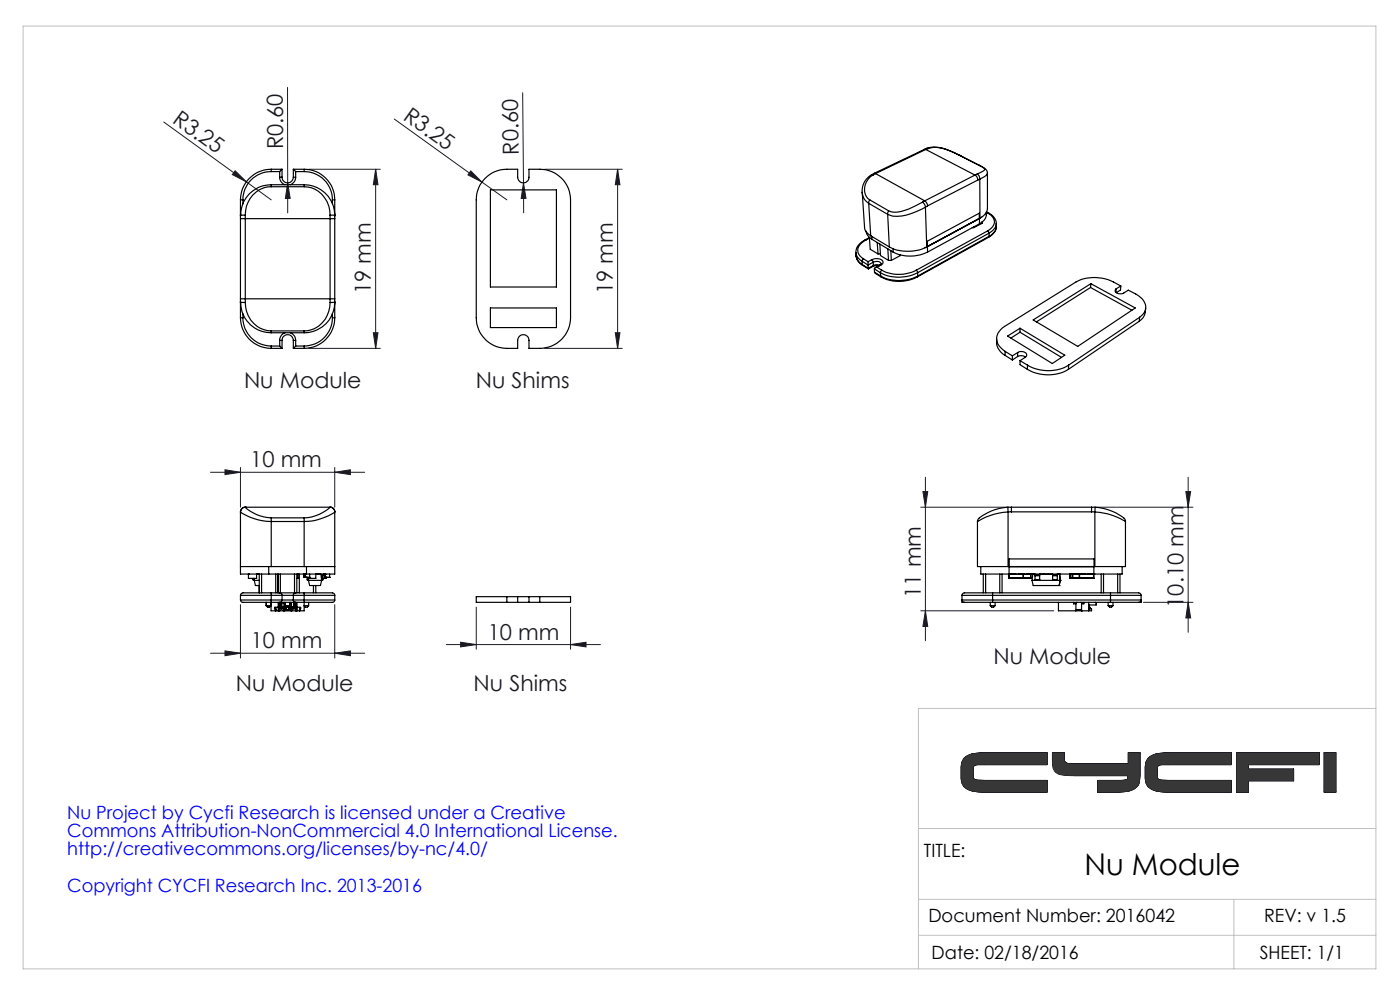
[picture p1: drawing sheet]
<svg xmlns="http://www.w3.org/2000/svg" width="297mm" height="210mm" viewBox="0 0 297 210" stroke-linecap="round" stroke-linejoin="round" font-family="sans-serif">
<g fill="none" stroke="#191924" stroke-width=".21">
<path d="M208.9 159.7h13.2v2.5h-13.2M208.9 159.7a7.2 7.2 0 0 0-4.4 1.1l-.4 .8-.2 1.1M208.9 159.7a6.9 6.9 0 0 0-4.2 1l-.7 1.1-.1 .9M223.3 159.7h2.4v1.5M223.3 159.7v1.5a2.53 2.53 0 0 0 2.4 3.3h13.6M223.3 159.7v.9a3.1 3.1 0 0 0 2.3 3.7l2.3 .2h11.4M247.9 159.7h13.3v2.5h-13.3M247.9 159.7a7.2 7.2 0 0 0-4.3 1.1l-.5 .8-.1 1.1M247.9 159.7a6.8 6.8 0 0 0-4.1 1l-.5 .6-.3 1.4M262.3 159.7h17.5v2.5h-15v1h9.6v2.4h-9.6v2.4h-2.5zM280.9 159.7h2.5v8.3h-2.5zM203.9 162.7v2.3"/>
<path d="M203.9 165a2.61 2.61 0 0 0 2.2 2.8l2.8 .2M203.9 165a2.82 2.82 0 0 0 2.9 2.9l2.1 .1M206.4 163.4v1M206.4 164.4l.1 .7a2.59 2.59 0 0 0 2.4 .5M206.4 164.4a.87 .87 0 0 0 .9 1.1l1.6 .1M208.9 165.6h13.2v2.4h-13.2M208.9 162.2l-2.1 .1-.3 .4-.1 .7M208.9 162.2h-1a1.13 1.13 0 0 0-1.5 .6v.6M225.7 161.2l.1 .1a.99 .99 0 0 0 1.1 .7l1 .1M225.7 161.2a.98 .98 0 0 0 1 .8l1.2 .1M227.9 162.1h11.5v-2.4h2.4v5M236.9 165.6h-4v2.4h4"/>
<path d="M239.3 164.5v.6l-.3 .3-2.1 .2M239.3 164.5l-.1 .7a1.26 1.26 0 0 1-1.4 .4h-.9M241.8 164.7a2.68 2.68 0 0 1-2.2 3.1l-2.7 .2M241.8 164.7a2.82 2.82 0 0 1-2.9 3.2l-2 .1M243 162.7v2.3M243 165a2.61 2.61 0 0 0 2.2 2.8l2.7 .2M243 165a2.82 2.82 0 0 0 2.9 2.9l2 .1M245.5 163.4v.6M245.5 164v1.1a2.56 2.56 0 0 0 2.4 .5M245.5 164a1.02 1.02 0 0 0 .9 1.5l1.5 .1M247.9 165.6h13.3v2.4h-13.3M247.9 162.2l-2.1 .1-.3 .4v.7"/>
<path d="M247.9 162.2h-1a1.06 1.06 0 0 0-1.4 .6v.6"/>
</g>
<path d="M4.9 5.5h287v200h-287zM291.9 150.3h-97.1v55.2M194.8 175.7h97.1M194.8 198.4h97.1M194.8 190.8h97.1M261.8 190.8v14.7" fill="none" stroke="#c0c0c0" stroke-width=".21"/>
<path d="M204.6 160.8a7.1 7.1 0 0 1 4.3-1.1h13.2v2.5h-14.8l-.6 .2-.3 .6v2l.5 .5 15.2 .1v2.4h-14.6a3.5 3.5 0 0 1-3.5-1.9l-.1-3.4a3 3 0 0 1 .7-1.9zM223.3 159.7h2.4l.1 1.8 .4 .4 1.1 .2h12.1v-2.4h2.4v5a2.83 2.83 0 0 1-3 3.2l-5.9 .1v-2.4l5.9-.1 .4-.2 .1-.8h-11.6a5.4 5.4 0 0 1-3.8-.7 4.7 4.7 0 0 1-.6-3.1zM280.9 159.7h2.5v8.3h-2.5zM243.6 160.8a7.1 7.1 0 0 1 4.3-1.1h13.3v2.5h-14.8l-.7 .2-.2 .6v2l.5 .5 15.2 .1v2.4l-14.8-.1a3.1 3.1 0 0 1-3.4-2.2v-3.6zM262.3 159.7h17.5v2.5h-15v1h9.6v2.4h-9.6v2.4h-2.5z" fill-rule="evenodd" fill="#373737"/>
<g fill="none" stroke="#191924" stroke-width=".21">
<path d="M61 18.5v20.3M110.9 19.7l.2 19.1M34.7 25.9l22.8 16.5M49.9 36.2l2.4 2.4-3-1.6zM61 38.8l.6 3.3h-1.1zM61 38.8v6.3M65.5 35.9h15.2M79.7 35.9l.5 3.3h-1zM79.7 35.9v38M83.6 25.3l18.6 13.3M99.9 36.3l2.3 2.3-2.9-1.5zM102.2 38.6l5.3 3.8"/>
<path d="M111.1 38.8l.5 3.3h-1zM111.1 38.8v6.3M115.5 35.9h16.5M131 35.9l.5 3.3h-1zM131 35.9v38M65.5 73.9h15.2M79.2 70.6h1l-.5 3.3zM115.5 73.9h16.5M130.5 70.6h1l-.5 3.3zM47.7 99.7l3.3 .5-3.3 .5zM51 99.2v8.4M71 99.2v8.4"/>
<path d="M44.7 100.2h32.7M71 100.2l3.3-.5v1zM195.3 107.6h18.3M195.8 104.3h1l-.5 3.3zM196.3 101.2v34.7M232.6 107.6h20.5M251.6 104.3h1l-.5 3.3zM252.1 101.2v32.9M44.7 138.6h32.7M47.7 138.1l3.3 .5-3.3 .5zM51 128.3v11.3M71 138.6l3.3-.5v1z"/>
<path d="M71 128.3v11.3M94.7 136.7h32.7M97.7 136.2l3.3 .5-3.3 .5zM101 128.8v8.9M121 136.7l3.3-.5v1zM121 128.8v8.9M195.3 129.6h28.3M196.3 129.6l.5 3.3h-1zM242.6 127.8h10.5M252.1 127.8l.5 3.3h-1z"/>
</g>
<g fill="#191924">
<path d="M49.9 36.2l2.4 2.4-3-1.6z"/>
<path d="M99.9 36.3l2.3 2.3-2.9-1.5z"/>
<path d="M61 38.8l.6 3.3h-1.1z"/>
<path d="M111.1 38.8l.5 3.3h-1z"/>
<path d="M71 100.2l3.3-.5v1zM47.7 99.7l3.3 .5-3.3 .5z"/>
<path d="M97.7 136.2l3.3 .5-3.3 .5zM121 136.7l3.3-.5v1z"/>
<path d="M131 35.9l.5 3.3h-1zM130.5 70.6h1l-.5 3.3zM251.6 104.3h1l-.5 3.3zM252.1 127.8l.5 3.3h-1zM195.8 104.3h1l-.5 3.3zM196.3 129.6l.5 3.3h-1z"/>
<path d="M79.7 35.9l.5 3.3h-1zM79.2 70.6h1l-.5 3.3z"/>
<path d="M47.7 138.1l3.3 .5-3.3 .5zM71 138.6l3.3-.5v1z"/>
</g>
<g fill="none" stroke="#000" stroke-width=".25">
<path d="M57.5 36.4a6 6 0 0 0-6 6M57.5 35.9a6.5 6.5 0 0 0-6.5 6.5M57.5 35.9v.5M57.5 39.6a5.7 5.7 0 0 0-5.5 6M57.5 39.2a6.5 6.5 0 0 0-6.5 6.5M57.5 39.2v.4M57.5 35.9h2.3M57.5 36.4h1.8M57.5 39.6h7M57.5 39.2h7M59.3 37.6h.5M59.3 37.6l.3 .9 .9 .7"/>
<path d="M59.3 36.4v1.2M59.8 35.9l-.5 .5M59.8 37.6a1.2 1.2 0 0 0 1.2 1.2 1.2 1.2 0 0 0 1.2-1.2M59.8 35.9v1.7M62.2 37.6h.5M62.2 35.9l.5 .5M62.2 35.9h2.3M62.2 35.9v1.7M62.7 37.6l-.2 .9-.9 .7M62.7 36.4h1.8M62.7 36.4v1.2M64.5 36.4a6 6 0 0 1 6 6"/>
<path d="M64.5 35.9v.5M64.5 35.9a6.5 6.5 0 0 1 6.5 6.5M64.5 39.6a5.7 5.7 0 0 1 5.5 6M64.5 39.2a6.5 6.5 0 0 1 6.5 6.5M64.5 39.2v.4M102.9 37.8a6.4 6.4 0 0 1 4.6-1.9h2.3v1.7a1.2 1.2 0 0 0 1.2 1.2 1.2 1.2 0 0 0 1.2-1.2v-1.7a10.6 10.6 0 0 1 4.8 .5 6.5 6.5 0 0 1 4 6v25a6.5 6.5 0 0 1-6.5 6.5h-2.3v-1.7a1.2 1.2 0 0 0-1.2-1.2 1.2 1.2 0 0 0-1.2 1.2v1.7a10.6 10.6 0 0 1-4.8-.5 6.5 6.5 0 0 1-4-6v-25a6.4 6.4 0 0 1 1.9-4.6zM184.9 37l.3 .1M185.2 37.1a3.2 3.2 0 0 0-.7 5.3M185.4 36.8a4 4 0 0 0-2.5 4M185.4 36.8h.3M185.7 36.8l-.5 .3M185.7 36.8l10.5 5.8"/>
<path d="M196.1 31.7h.3M196.1 31.7l-10.7 5.1M196.4 31.7l-10.7 5.1M196.4 31.7l10.4 5.4M196.5 31.5a7.7 7.7 0 0 1 6.1 .9l1 .6M196.5 31.5l-.4 .2M196.5 31.5h.3M196.8 31.5l-.4 .2M196.8 31.5a7.9 7.9 0 0 1 6.4 1.3l.4 .2M203.6 33h.1M203.6 33l4.1 2.1M203.6 33l4 2"/>
<path d="M206.8 37.1a1.24 1.24 0 0 1 .6 1.1M206.8 37.1l-10.6 5.5M207.3 36.9l-.5 .2M207.3 36.9a1.12 1.12 0 0 1 .6 1.1M207.4 38.2l-10.6 5.5M207.6 35l.9 .4 .4 .5-.3 .4-1.3 .6M207.6 35l.1 .1M207.7 35.1a2.28 2.28 0 0 1 1.8 1.7M207.9 38l-.5 .2M207.9 38v8.3M209.5 36.8v7.6l-.5 1-1.1 .9M209.5 36.8a1.59 1.59 0 0 1-1.1 .9l-.5 .3"/>
<path d="M51 42.4h.5M51 46.4h1M51 45.7v.7M51 42.4v3.3M51 46.4v17M51 45.3v.6M51.5 42.4v.8M52 45.6v.8M52 45.6l-1 .1M52 46.4v17M52 46.4h18M70 45.6v.8"/>
<path d="M70 46.4h1M70 45.6l1 .1M70 46.4v17M70.5 42.4h.5M70.5 42.4v.8M71 45.3v.6M71 45.7v.7M71 42.4v3.3M71 46.4v17M104 40.3h14v20.6h-14zM181.6 53.6l.3 .9 1 .9M181.6 53.6v.7"/>
<path d="M181.6 54.3a2.64 2.64 0 0 0 1.4 2M181.6 54.3l.6 1.2 .7 .6M182.9 55.4l1.2 .8M182.9 55.4v.7M182.9 40.8l.5 7.6 .6 1 .7 .6M182.9 56.1l.1 .2M182.9 40.8a2.91 2.91 0 0 0 1.4 2.3M182.9 56.1l1.3 .8M183 56.3l1.2 .7M183.2 54.9l-.3 .5M183.2 54.9l.9 .6M183.6 50.9a2.99 2.99 0 0 0-2 2.7"/>
<path d="M183.6 50.9h.1M183.6 50.9l.8-.5 .2 2.5 1.7 1M183.7 50.9a2.4 2.4 0 0 0-1.6 2.8l.4 .7 .7 .5M183.8 49.1l.2 .8 1 .9M184.1 55.5v.7M184.1 56.2l.1 .7M184.2 56.9v.1M184.3 43.1l4 2.4M184.3 43.1l.4 6.9M184.4 50.5l-.7 .4M184.5 42.4l-.2 .7M184.5 42.4l4 2.3"/>
<path d="M184.7 50l4 2.4M184.9 55.1a1.85 1.85 0 0 1 2.4 .5 .63 .63 0 0 1-.5 .7M184.9 55.1l.3 .5M184.9 55.1l-.8 .4M184.9 50.1l.1 .7M185 50.8l4.5 2.7M185.2 56.5l-1 .5M185.2 55.6a1.15 1.15 0 0 1 1.7 .4l-.2 .3M185.2 55.6l.1 .7M185.2 55.6l-1.1 .6M185.3 56.3l-.1 .2M185.3 56.3l-1.1 .6"/>
<path d="M185.5 57l1.3 .8M185.5 57v.7M185.5 57.7l1.4 1M185.5 57.7l1.3 .9M186.1 56.7l-.5 .1-.1 .2M186.1 56.7l1 .6M186.1 51.4l.2 2.5M186.3 53.9h.5M186.4 56.4l-.6-.1-.6 .2M186.6 56.3l-.8-.1-.5 .1M186.7 56.3h.1M186.7 56.3l-1 .5"/>
<path d="M186.7 51.8l.1 2.4 1.7 1M186.8 57.8a8.6 8.6 0 0 0 7.9 0M186.8 57.8v.8M186.8 58.6a8.5 8.5 0 0 0 7.9 0M186.8 58.6l.1 .1M186.8 56.3l-.7 .4M186.9 58.7a8.3 8.3 0 0 0 7.7 0M187.1 57.3l-.3 .5M187.1 57.3a7.9 7.9 0 0 0 7.3 0M188.3 45.5l.4 6.9M188.3 52.8l.2 2.4M188.5 55.2h.6"/>
<path d="M188.5 44.7l-.2 .8M188.7 52.4a9 9 0 0 0 7.9 0M189 53.2l.1 2M189.4 52.8l.1 .7M189.5 53.5a8.2 8.2 0 0 0 7.3 0M191 54.1v.1l-1.9 1M194.4 57.3l.3 .5M194.7 57.8v.8M194.7 58.6l-.1 .1M195.7 42.9a12.6 12.6 0 0 1-6.2 2.1l-1-.3M195.7 42.9l.5 .6 .1 .4M196.2 42.6l-.5 .3"/>
<path d="M196.2 42.6l.4 .5 .2 .6M196.3 43.9a12.7 12.7 0 0 1-6.9 2l-1.1-.4M196.3 43.9l.3 8.5M196.7 52.3l-.1 .1M196.7 52.3l-.5 .3M196.8 43.7l-.5 .2M206.2 48.3h.4M206.6 48.1v.2M207.8 46.3l-11.1 6M207.8 46.3v1.2M207.8 47.5l-11 6M207.9 46.3h-.1v-1.1l-11.1 6 .1 2.3"/>
<path d="M207.9 46.3l-11.3 6.1M208.2 46.1l-.4 .2M208.4 47.1v.3l-1.8 .9M209.2 45.1a2.27 2.27 0 0 1-1.4 2.4M209.3 45l.2 .2M209.3 44.9l.4 .3M209.5 45.2a1.88 1.88 0 0 1 .8 3.2l-.8 .6M209.5 45.2h.2M209.5 49l.3 .5M209.5 49l-15.1 8.3M209.7 45.2a2.69 2.69 0 0 1 1.6 2.2M209.7 50.3l-15.1 8.4"/>
<path d="M209.8 50.1l-.1 .2M209.8 49.5l-15.1 8.3M209.8 50.1l-15.1 8.5M209.8 49.5v.6M211.3 48.1a2.76 2.76 0 0 1-1.6 2.2M211.3 47.4l-.2 .9-.5 .6-.8 .6M211.3 48.1l-.2 .8-.5 .7-.8 .5M211.3 47.4v.7M51 67.4a6.5 6.5 0 0 0 6.5 6.5M51 67.4h.5M51 64.1a6.5 6.5 0 0 0 6.5 6.5M51 64.1l1 .1"/>
<path d="M51 63.4v.7M51 63.4h1M51 63.9v.6M51 64.1v3.3M51.5 67.4a6 6 0 0 0 6 6M51.5 66.6v.8M52 64.2a5.8 5.8 0 0 0 5.5 6M52 63.4v.8M52 63.4h18M57.5 73.4v.5M57.5 70.2v.4M57.5 73.9h2.3"/>
<path d="M57.5 73.4h1.8M57.5 70.2h7M57.5 70.6h7M59.3 73.4l.5 .5M59.3 72.2h.5M59.3 72.2v1.2M59.8 72.2a1.2 1.2 0 0 1 1.2-1.2 1.2 1.2 0 0 1 1.2 1.2M59.8 72.2v1.7M60.5 70.6l-.9 .7-.3 .9M61.6 70.6l.9 .7 .2 .9M62.2 72.2h.5M62.2 73.9h2.3"/>
<path d="M62.2 72.2v1.7M62.7 73.4l-.5 .5M62.7 72.2v1.2M62.7 73.4h1.8M64.5 73.4v.5M64.5 70.2v.4M70 63.4v.8M70 64.2a5.8 5.8 0 0 1-5.5 6M70 63.4h1M70.5 67.4a6 6 0 0 1-6 6M70.5 67.4h.5M70.5 66.6v.8"/>
<path d="M71 67.4a6.5 6.5 0 0 1-6.5 6.5M71 64.1a6.4 6.4 0 0 1-6.5 6.5M71 64.1l-1 .1M71 63.4v.7M71 63.9v.6M71 64.1v3.3M104 65.3h14v4.2h-14zM211.4 71.8a3.4 3.4 0 0 0 1.8 3.6M213.2 74.5l1.6 1M213.2 75.4l1.6 1M213.2 74.5v.9M213.7 71.3l2.7-1.7 9.5 5.7-2.7 1.8z"/>
<path d="M214.8 75.5v.9M215.9 75.6l.8-.1 .9 .2M215.9 75.6l-1.1 .8M215.9 74.8a1.21 1.21 0 0 1 1.9 .6l-1.4 1.1M215.9 74.8l-1.1 .7M215.9 74.8v.8M216.4 76.5l1.6 1M216.4 69.6v.9M216.4 76.5v.9l1.5 .9M216.4 70.5l8.8 5.3M216.4 70.5l-1.9 1.2M217.9 78.3a8.7 8.7 0 0 0 8.8 0"/>
<path d="M218 77.5a8.7 8.7 0 0 0 8.7 0M218 77.5l-.1 .8M219.2 67.9l12.2-7.7 9.4 5.1-12.2 8.2zM226.7 77.5v.8M231.4 61l-11.5 7.3M231.4 61l8.7 4.8M231.4 60.2v.8M236.8 61.3l-.2 .1a.88 .88 0 0 0 1.3 .9l1.5-.7a5.9 5.9 0 0 1 3.4 2.6 2.34 2.34 0 0 1-1 3.1M236.8 61.3l-.1 .7M237.8 60.7a9.2 9.2 0 0 0-9.6-.9l-15.1 9.4a2.78 2.78 0 0 0-1.7 2.4 2.78 2.78 0 0 0 1.4 2.6l.4 .3M237.8 60.7l-1 .6M237.8 60.7l-.1 .8-.9 .6"/>
<path d="M241.7 68.1l-15 10.2M241.8 67.3l-15.1 10.2M241.8 67.3l-.1 .8M243.1 65.4l-.4 1.7-1 1M52 107.6a8.8 8.8 0 0 0 5.5 2.2M52 107.6h.1M52 107.6a.92 .92 0 0 0-.9 1.1 11.8 11.8 0 0 0 6.4 1.9M52 107.6a1.02 1.02 0 0 0-1 1v13.2h6M52 107.6h18M57.5 109.8v.8M57.5 110.6v9.6M57.5 109.8h7"/>
<path d="M57.5 110.6h7M64.5 109.8v.8M64.5 110.6v9.6M70 107.6h.1M70 107.6a8.7 8.7 0 0 1-5.5 2.2M70 107.6a1.02 1.02 0 0 1 1 1M70 107.6a.97 .97 0 0 1 1 1M71 108.6a11.9 11.9 0 0 1-6.5 2M71 108.6v13.2h-6M207.4 110.6v9.6h6.5M213.8 107.6h.8M213.8 107.6l.1 1"/>
<path d="M213.8 107.6a9.3 9.3 0 0 0-6.3 2.6l-.1 .4M213.9 108.6a13.3 13.3 0 0 0-6.5 2M213.9 108.6v11.6M214.6 107.6v1M214.6 108.6h-.7M214.6 107.6h17M214.6 108.6h17M231.6 107.6v1M231.6 107.6h.7M231.6 108.6h.7M232.3 108.6a13.6 13.6 0 0 1 6.5 2M232.3 108.6v11.6"/>
<path d="M232.3 107.6v1M232.3 107.6a10.8 10.8 0 0 1 6.3 2.5l.2 .5M238.8 110.6v9.6h-6.5M51 127.3h6.5M51 127.3l.4 .5h6.1M51 126.3h6.5M51 120.2h6.5M51 126.3v1M52.7 122.7h.1M52.7 121.8h.1M52.7 122.7h1.7M52.7 121.8v.9"/>
<path d="M53.7 122.7l.1 .4h1.2M53.8 122.7v.3h.1M54 122.7l-.1 .4 .3 1.1h.8M54.4 121.8h.1M54.4 122.7h.1M54.4 121.8v.9M54.4 121.8h.6M54.6 121.8h.1M55 121.8v4M55.5 121.8v4M56.5 128.5h.1M56.5 128.5h1l-.3 .3h-.4"/>
<path d="M56.5 128.5l.3 .3M56.5 127.8v.7M56.8 128.8h.1M57 120.2v1.6M57 121.8h8M57.5 127.8v1.8h1.5M57.5 127.3v.5M57.5 125.8h-6l-.5 .3v.2M57.5 125.8v.5M57.5 127.8h1.8M57.5 126.3v1M57.5 126.3h2.3"/>
<path d="M57.5 125.8h1.8M57.5 127.3h2.3M57.5 120.2h7M58.5 129.5h.1M58.5 121.8v4M58.5 128.8l-.2 .1v.2h.2v.5M58.5 129.5l-.1 .1M59 121.8v4M59 129.6h.1M59 127.8v1.8M59 128.7h1.7M59.1 129.6h1"/>
<path d="M59.1 128.8v.8M59.3 127.9h.1M59.3 128.6h.1M59.3 127.9v.7M59.3 127.9v.1M59.3 127.8v.2M59.3 128.3v.2M59.3 125.8l.4 .1 .1 .4M59.3 127.8h3.4M59.3 125.8h3.4M59.3 129h.1M59.3 128v.3"/>
<path d="M59.3 128.5v1.1M59.3 129.1h.8M59.3 128.8h-1.1v.3l.3 .1M59.3 128.3h.4M59.3 129.1h.4M59.3 128h.4M59.3 128.5h.4M59.3 128.5v.1M59.5 121.8v4M59.7 127.8v.2M59.7 128.3v.2M59.7 128.8h.7"/>
<path d="M59.7 128v.3M59.7 128.5v.6M59.7 127.9h.1M59.7 128.6h.1M59.7 128.5l.1 .1M59.7 129h.1M59.7 128.8v.3M59.8 127.9v.7M59.8 127.9l-.1 .1M59.8 127.3l-.1 .4-.4 .1M59.8 127.3h2.4M59.8 126.3h2.4"/>
<path d="M59.8 126.3v1M60.1 129.1h.2M60.1 129.6h.2M60.1 129.1v.5M60.3 127.9h.1M60.3 128.6h.1M60.3 127.9v.7M60.3 127.9l.1 .1M60.3 129.6h1.4M60.3 128.8v.8M60.3 129.3h1.4M60.3 129.2h.1"/>
<path d="M60.3 129h.1M60.4 127.8v.2M60.4 128.3v.2M60.4 129.2v.1M60.4 128.3h.1M60.4 129.1h.3M60.4 129.2h.3M60.4 128h.1M60.4 128.5h1.3M60.4 128v.3M60.4 128.5v.7M60.4 128.5l-.1 .1"/>
<path d="M60.4 129.4l1.2 .1zM60.5 127.8v.7l.3 .3h.4l.3-.3v-.7M60.7 129.2v.1M60.7 128.8h.6M60.7 129.2h.1M60.7 128.7v.5M60.7 129h.1M60.7 128.8v.5M61.2 128.7h1.8M61.3 128.8v.5M61.3 129.2h.1M61.3 128.6h.1"/>
<path d="M61.3 129h.1M61.3 129.2v.1M61.3 129.1h.4M61.3 128.6v.6M61.3 129.2h.4M61.5 128.3h.2M61.5 128h.2M61.7 127.8v.2M61.7 128.3v.2M61.7 129.2v.1M61.7 128.8h.6M61.7 129.2h.1"/>
<path d="M61.7 128v.3M61.7 128.5v.7M61.7 127.9h.1M61.7 128.6h.1M61.7 128.5l.1 .1M61.7 129h.1M61.7 129.6h.2M61.7 129.1h.2M61.7 128.8v.8M61.8 127.9v.7M61.8 127.9l-.1 .1M61.9 129.6h1"/>
<path d="M61.9 129.1v.5M61.9 129.1h.8M62.2 127.3l.2 .4 .3 .1M62.2 126.3v1M62.2 126.3h2.3M62.2 127.3h2.3M62.3 127.9v.1M62.3 127.9h.1M62.3 127.9v.7M62.3 128.6h.1M62.3 127.8v.2M62.3 128.3v.2"/>
<path d="M62.3 128.8h.1M62.3 129h.1M62.3 128v.3M62.3 128.5v.6M62.3 128.3h.4M62.3 129.1h.4M62.3 128h.4M62.3 128.5h.4M62.3 128.5v.1M62.5 121.8v4M62.7 127.8v.2M62.7 128.3v.2"/>
<path d="M62.7 128.8h1.1v.3l-.3 .1M62.7 128v.3M62.7 128.5v.6M62.7 128.5l.1 .1M62.7 127.9h.1M62.7 128.6h.1M62.7 129h.1M62.7 125.8l-.4 .2-.1 .3M62.7 128.8v.8M62.7 127.8h1.8M62.7 125.8h1.8M62.8 127.9l-.1 .1"/>
<path d="M62.8 127.9v.7M62.9 129.6h.1M62.9 128.8v.8M63 121.8v4M63 127.8v1.8M63.2 121.8v.9h-.2M63.5 121.8v4M63.5 129.5h.1M63.5 128.8l.2 .1v.2h-.2v.5M63.5 129.5l.1 .1M64.5 121.8h.1M64.5 122.5h.1"/>
<path d="M64.5 122.4h.1M64.5 122.5h1.2M64.5 121.8v.7M64.5 125.8v.5M64.5 127.3v.5M64.5 127.3h6.5M64.5 126.3h6.5M64.5 125.8h6l.4 .2 .1 .3M64.5 120.2h6.5M64.5 127.8v1.8h-1.5M64.5 128.5h1M64.5 126.3v1"/>
<path d="M64.6 121.8l.1 .1M64.7 122.5h.1M64.7 122.4h.1M64.7 121.8h.1M64.7 121.8v.7M65 120.2v1.6M65.3 122.7h.1M65.3 122.5v.5h.1M65.5 128.5l-.3 .3h-.4l-.3-.3M65.5 127.8v.7M65.7 122.5h.1M65.7 121.8v.7"/>
<path d="M66.5 124.2v1.6M67 121.8v.9h-1.7M67 124.2v1.6M67 121.8h1.1l.1 1.3-.2 1.1h-2.3l-.2-1.5M67.5 121.8h.1M68.2 122.7h.2M68.5 122.7h.8M68.7 121.8l-.3 .3v.9h-.2M68.9 122.5h.1M68.9 122.4h.1M68.9 121.8h.1M68.9 121.9l-.4 .2-.1 1h-3.1l-.1-.6"/>
<path d="M68.9 122.5h1M68.9 121.8v.7M69.3 122.7h.1M69.3 122.5v.2M69.9 122.5h.1M69.9 121.8v.7M71 127.3l-.1 .3-.3 .2h-6.1M71 126.3v1M107.5 126.6h-6.5v1.2h6.5M107.5 126.6v1.2M107.5 126.6h2.3M107.5 127.8h2.3"/>
<path d="M109.8 126.6h2.4M109.8 127.8h2.4M109.8 126.6v1.2M112.2 126.6v1.2M112.2 126.6h2.3M112.2 127.8h2.3M114.5 126.6h6.5v1.2h-6.5M114.5 126.6v1.2M204.1 126.3v1.5h.5M204.1 126.3h6.5M204.6 127.8h6M208.1 120.2v1.6h6"/>
<path d="M208.6 121.8v4M209.1 121.8v4M210.1 128.5h1M210.1 128.5l.3 .3h.4l.3-.3M210.1 127.8v.7M210.6 127.3h-6.5l.2 .4 .3 .1M210.6 127.3v.5M210.6 125.8h-6l-.4 .2-.1 .3M210.6 125.8v.5M210.6 127.8h25M210.6 126.3h25M210.6 125.8h25"/>
<path d="M210.6 127.3h25M210.6 126.3v1M211.1 127.8v.7M212.1 121.8v4M212.6 121.8v4M213.9 120.2h18.4M214 121.8h.1M214 122.7h.1M214 121.8h18.1M214 122.7h4.7M214 121.8v.9M214.1 121.8h4.6"/>
<path d="M214.1 120.2l-.1 2.5M214.1 122.6h4.6M214.1 120.2v-1.6h18v1.6M214.5 122.6v.1M214.6 121.8h.1M214.6 122.7h.1M214.6 122.6v.1M214.7 122.7h.1M214.8 121.8h.1M214.9 121.8h.1M215.2 122.7h.1M215.3 122.7h.1"/>
<path d="M215.4 121.8h.1M215.5 121.8h.1M216.1 121.8h.1M216.2 121.8h.1M216.3 121.8h.1M216.4 121.8h.1M216.5 122.7h.1M216.5 121.8h.1M216.5 122.6v.1M216.7 122.6v.1M217.1 122.7h.1M217.1 121.8h.1"/>
<path d="M217.1 121.8v.9M217.9 121.8h.1M218.1 121.8h.1M218.1 122.7h.1M218.1 122.6v.1M218.2 122.7h.1M218.2 122.6v.1M218.7 121.8h.1M218.7 122.7h.1M218.7 121.8v.9M218.9 123.1l.3 1.1h5.5M218.9 123.1h6"/>
<path d="M219.6 121.9v.2M219.6 122.9v.2M219.6 121.8h-.5l-.2 1.3M219.6 121.9h1M219.6 121.8v.1M219.6 122.1v.8M219.6 122.1h1M219.6 122.9h1M220.6 121.9v.2M220.6 122.9v.2M220.6 122.1v.8M221.4 121.8h.1"/>
<path d="M222.4 121.8h.1M223.3 121.8h-2.7v.1M223.3 121.9v.2M223.3 122.9v.2M223.3 121.9h1M223.3 121.8v.1M223.3 122.1v.8M223.3 122.1h1M223.3 122.9h1M224.3 121.9v.2M224.3 122.9v.2M224.3 121.8h.5"/>
<path d="M224.3 121.8v.1M224.3 122.1v.8M224.5 127.8v1.8h7.1v-.5h-.5l-.1 .2M224.7 124.2h.1M224.7 121.8h.1M224.8 121.8h.1M224.8 121.8l.1 1.3M224.9 123.1h.1M224.9 123.1l-.2 1.1M227 121.8h.1M227 122.7h.1M227 121.8v.9"/>
<path d="M227.4 122.6v.1M227.4 122.7h.1M227.5 121.8h.1M227.5 122.7h.1M227.5 121.8h-.5v.8h.5M227.5 121.8v.9M227.8 127.8v.3h.4M228 122.7h.1M228 122.6v.1M228.1 121.8h.1M228.1 122.7h.1M228.1 122.6v.1"/>
<path d="M228.2 121.8h.1M228.3 129.5h1.1M228.5 127.8l-.3 .1v1.7M228.6 129.4h.1M228.6 129.4l-.2-.1-.2 .2M228.6 129.4h.6M228.6 129.4v.1M228.9 121.8h.1M229 121.8h.1M229 122.7h.1M229 121.8h-1.4v.8h1.4M229 121.8v.9"/>
<path d="M229 121.8h3v.8h-3zM229.2 129.4h.1M229.2 129.4l.1-.1 .2 .3M229.2 129.4v.1M229.2 127.8l.2 .1v1.6M229.4 122.6v.1M229.4 129.5l.2 .1M229.6 121.8h.1M229.6 122.7h.1M229.6 122.6v.1M229.7 121.8h.1M229.9 127.8v.3h-.5"/>
<path d="M230.1 121.8h.1M230.1 122.7h.1M230.8 121.8h.1M230.9 121.8h.1M230.9 122.7h.1M231 128.7v.4M231 127.8v1.8M231 122.7h.1M231 128.8h.2v.3M231.3 121.8h.1M231.5 121.8h.1M231.5 122.7h.1"/>
<path d="M231.5 122.6v.1M231.6 122.6v.1M232.1 121.8h.1M232.1 122.7h.1M232.1 122.7h-5.1M232.1 120.2v2.5M232.3 127.8l.3 .1v.4h-1.6v.2M233.6 121.8v4M234.1 121.8v4M235.1 128.5h1M235.1 128.5l.3 .3h.4l.3-.3M235.1 127.8v.7"/>
<path d="M235.6 127.3v.5M235.6 125.8v.5M235.6 127.3h6.3a.29 .29 0 0 1 .1 .3 .29 .29 0 0 1-.3 .2h-.1M235.6 127.8h6M235.6 126.3h6.5M235.6 125.8h6l.3 .1 .2 .4M235.6 126.3v1M236.1 127.8v.7M237.1 121.8v4M237.6 121.8v4M238.1 120.2v1.6h-6M242.1 126.3v1.5h-.5"/>
</g>
<text font-size="6.3" x="230.1" y="185.6">Nu Module</text>
<g font-size="4.7" fill="#191924">
<text x="36.4" y="25.8" transform="rotate(36 36.4 25.8)">R3.25</text>
<text x="85.3" y="25.2" transform="rotate(36 85.3 25.2)">R3.25</text>
<text x="60.1" y="31.7" transform="rotate(-90 60.1 31.7)">R0.60</text>
<text x="110" y="32.8" transform="rotate(-91 110 32.8)">R0.60</text>
<text x="78.7" y="62.4" transform="rotate(-90 78.7 62.4)">19 mm</text>
<text x="130" y="62.4" transform="rotate(-90 130 62.4)">19 mm</text>
<text x="51.8" y="82.4">Nu Module</text>
<text x="101" y="82.4">Nu Shims</text>
<text x="53.1" y="99.1">10 mm</text>
<text x="195.3" y="126.8" transform="rotate(-90 195.3 126.8)">11 mm</text>
<text x="251.1" y="128.9" transform="rotate(-90 251.1 128.9)">10.10 mm</text>
<text x="53.2" y="137.5">10 mm</text>
<text x="103.5" y="135.7">10 mm</text>
<text x="210.8" y="140.8">Nu Module</text>
<text x="50.1" y="146.6">Nu Module</text>
<text x="100.5" y="146.6">Nu Shims</text>
</g>
<g font-size="3.9" fill="#00f">
<text x="14.3" y="173.6">Nu Project by Cycfi Research is licensed under a Creative</text>
<text x="14.3" y="177.5">Commons Attribution-NonCommercial 4.0 International License.</text>
<text x="14.3" y="181.4">http://creativecommons.org/licenses/by-nc/4.0/</text>
<text x="14.3" y="189.2">Copyright CYCFI Research Inc. 2013-2016</text>
</g>
<g font-size="3.9">
<text x="196" y="181.7">TITLE:</text>
<text x="196.9" y="195.6">Document Number: 2016042</text>
<text x="268.2" y="195.7">REV: v 1.5</text>
<text x="197.6" y="203.5">Date: 02/18/2016</text>
<text x="267.3" y="203.5">SHEET: 1/1</text>
</g>
</svg>
